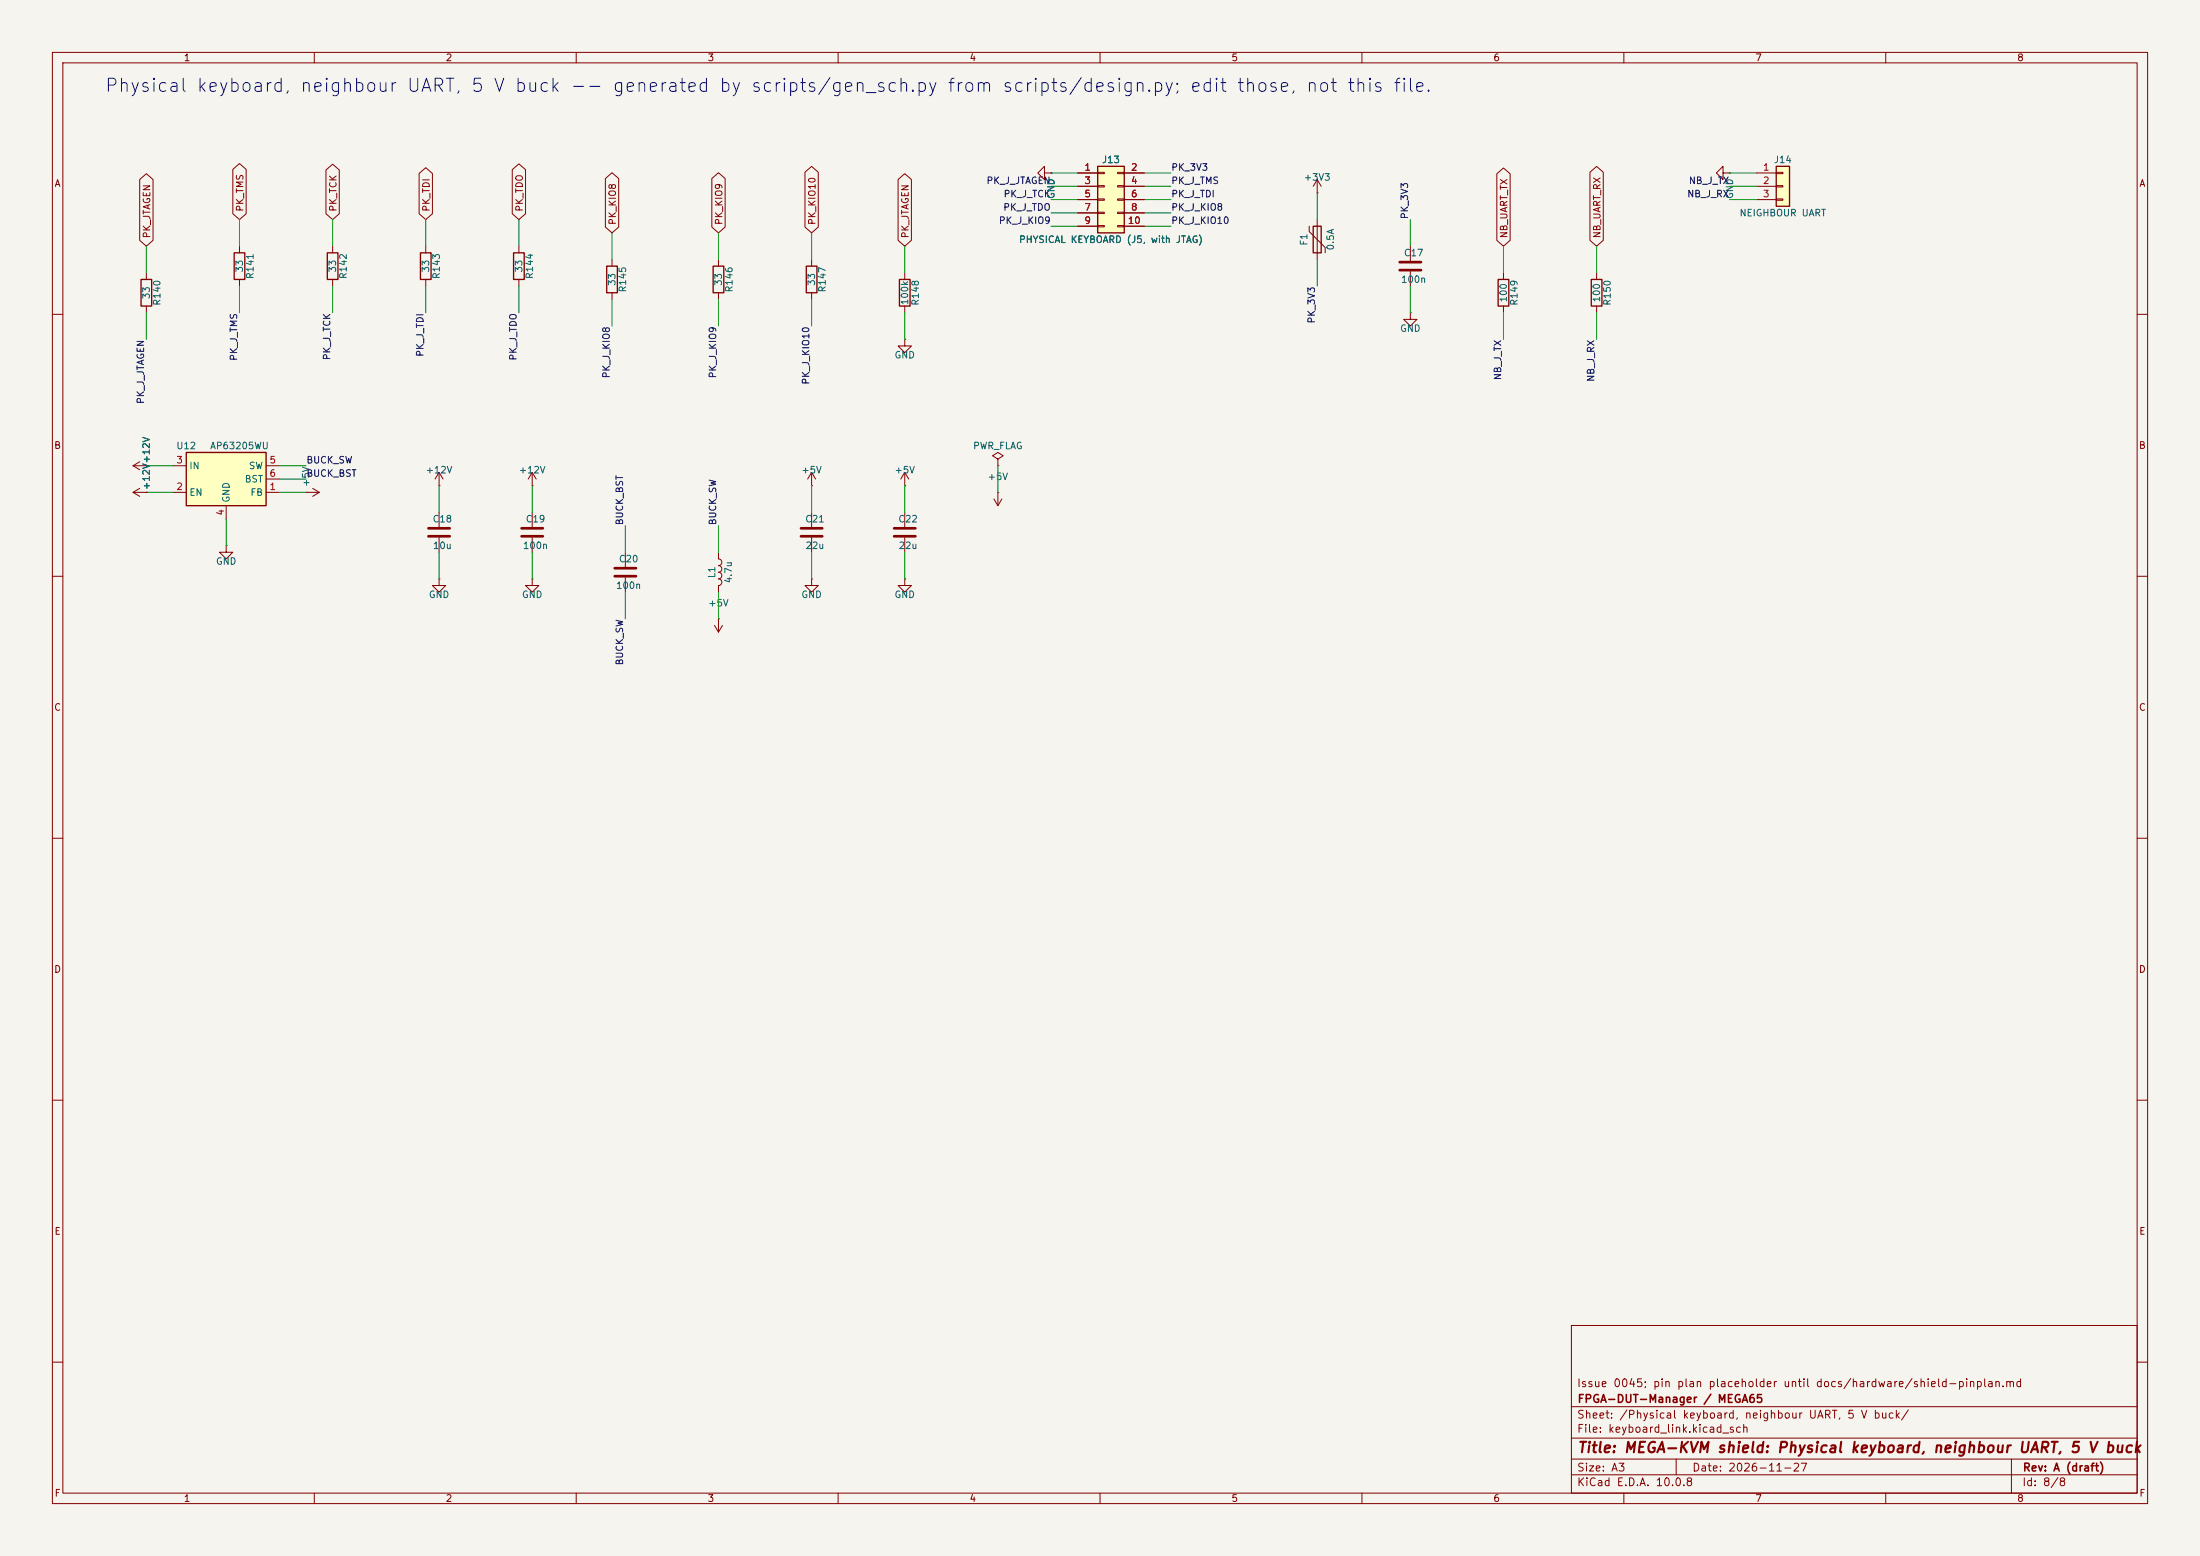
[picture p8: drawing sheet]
<svg xmlns="http://www.w3.org/2000/svg" width="420mm" height="297mm" viewBox="0 0 420 297" stroke-linecap="round" stroke-linejoin="round" font-family="sans-serif">
<path d="M0 0h420v297h-420z" fill="#f5f4ef" stroke="#f5f4ef" stroke-width=".19"/>
<g fill="none" stroke="#840000" stroke-width=".19">
<path d="M10 10h400v277h-400zM12 12h396v273h-396zM60 10v2M110 10v2M160 10v2M210 10v2M260 10v2M310 10v2M360 10v2M154.9 49.5v1.3M154.9 55.9v1.3M172.7 52.1v1.2"/>
<path d="M172.7 58.4v1.3M10 60h2M172.7 64.8v1.2h1.3l-1.3 1.3-1.3-1.3h1.3M172.7 64.8h.1M408 60h2M83.8 92.7h.1M83.8 90.2v2.5M83.8 97.8v2.8M83.8 90.2l-.7 1.2M83.8 90.2l.8 1.2M101.6 92.7h.1M101.6 90.2l-.8 1.2"/>
<path d="M101.6 90.2l.8 1.2M101.6 90.2v2.5M101.6 97.8v2.8M154.9 92.7h.1M154.9 90.2v2.5M154.9 97.8v2.8M154.9 90.2l-.7 1.2M154.9 90.2l.8 1.2M172.7 92.7h.1M172.7 90.2v2.5M172.7 97.8v2.8M172.7 90.2l-.7 1.2"/>
<path d="M172.7 90.2l.8 1.2M189.7 95.3l.8 1.2M190.5 87.6l1-.6-1-.6-1 .6 1 .6v1.3M190.5 88.9h.1M190.5 94h.1M190.5 94v2.5M191.3 95.3l-.8 1.2M10 110h2M43.2 104.1v1.3h1.2l-1.2 1.3-1.3-1.3h1.3M43.2 104.1h.1M83.8 110.5v1.3h1.3l-1.3 1.2-1.3-1.2h1.3M83.8 110.5h.1"/>
<path d="M83.8 102.6v2.8M101.6 110.5v1.3h1.3l-1.3 1.2-1.3-1.2h1.3M101.6 110.5h.1M101.6 102.6v2.8M119.4 105.4v2.8M119.4 110.2v2.8M137.2 105.4v1.3a.64 .64 0 0 1 .6 .6 .64 .64 0 0 1-.6 .7 .64 .64 0 0 1 .6 .6 .64 .64 0 0 1-.6 .6M137.2 109.2a.64 .64 0 0 1 .6 .7 .64 .64 0 0 1-.6 .6 .64 .64 0 0 1 .6 .6 .64 .64 0 0 1-.6 .7v1.2M154.9 110.5v1.3h1.3l-1.3 1.2-1.2-1.2h1.2M154.9 110.5h.1M154.9 102.6v2.8M172.7 110.5v1.3h1.3l-1.3 1.2-1.3-1.2h1.3"/>
<path d="M172.7 110.5h.1M172.7 102.6v2.8M408 110h2M10 160h2M408 160h2M10 210h2M408 210h2M300 253h108v32h-108zM10 260h2M300 278.5h108M300 274.5h108M300 268.5h108"/>
<path d="M320 278.5v3M384 278.5v6.5M408 260h2M60 285v2M110 285v2M160 285v2M210 285v2M260 285v2M300 281.5h108M310 285v2M360 285v2"/>
</g>
<path d="M81.8 100.8h4.1M81.8 102.4h4.1M99.6 100.8h4M99.6 102.4h4M117.3 108.5h4.1M117.3 110h4.1M152.9 100.8h4.1M152.9 102.4h4.1M170.7 100.8h4.1M170.7 102.4h4.1" fill="none" stroke="#840000" stroke-width=".51"/>
<path d="M153.9 50.8h2.1v5.1h-2.1zM171.7 53.3h2v5.1h-2z" fill="none" stroke="#840000" stroke-width=".25"/>
<path d="M35.6 86.4h15.2v10.1h-15.2z" fill="#ffffc2"/>
<path d="M98 48.3h2.1v5h-2.1zM35.6 86.4h15.2v10.1h-15.2z" fill="none" stroke="#840000" stroke-width=".25"/>
<g fill="none" stroke="#840000" stroke-width=".19">
<path d="M199.4 33v-1.2l-1.3 1.2 1.3 1.3v-1.3h1.3M200.7 33h.1M251.5 36.8h.1M251.5 34.3l-.8 1.3M251.5 34.3l.7 1.3M251.5 34.3v2.5M99.1 47v1.3M99.1 53.3v1.3M25.4 94h2.5M25.4 94l1.3 .7M26.7 93.2l-1.3 .8M27.9 94h.1"/>
<path d="M33 94h2.6M33 88.9h2.6M43.2 96.5v2.6M50.8 94h2.5M50.8 88.9h2.5M50.8 91.4h2.5"/>
</g>
<path d="M209.5 31.8h5.1v12.7h-5.1z" fill="#ffffc2"/>
<path d="M209.5 31.8h5.1v12.7h-5.1zM250.7 43.2h1.5v5.1h-1.5z" fill="none" stroke="#840000" stroke-width=".25"/>
<g fill="none" stroke="#840000" stroke-width=".19">
<path d="M205.7 33h3.8M205.7 35.6h3.8M205.7 38.1h3.8M209.5 32.9h1.3v.2h-1.3zM209.5 35.4h1.3v.3h-1.3zM209.5 38h1.3v.2h-1.3zM213.4 32.9h1.2v.2h-1.2zM213.4 35.4h1.2v.3h-1.2zM213.4 38h1.2v.2h-1.2zM214.6 33h3.8M214.6 35.6h3.8M214.6 38.1h3.8"/>
<path d="M205.7 40.6h3.8M205.7 43.2h3.8M209.5 40.5h1.3v.3h-1.3zM209.5 43.1h1.3v.2h-1.3zM213.4 40.5h1.2v.3h-1.2zM213.4 43.1h1.2v.2h-1.2zM214.6 40.6h3.8M214.6 43.2h3.8M249.9 43.2v1l3.1 3v1.1M251.5 41.9v7.6M269.2 47v2.8M269.2 51.8v2.8"/>
<path d="M25.4 88.9l1.3 .8M25.4 88.9h2.5M26.7 88.1l-1.3 .8M27.9 88.9h.1M58.4 94h.1M58.4 94h2.6M59.7 93.2l1.3 .8M61 94l-1.3 .7M136.4 119.4l.8 1.3M137.2 118.1h.1M137.2 118.1v2.6M137.9 119.4l-.7 1.3"/>
</g>
<path d="M267.2 50h4.1M267.2 51.6h4.1" fill="none" stroke="#840000" stroke-width=".51"/>
<path d="M339.1 31.8h2.5v7.6h-2.5z" fill="#ffffc2"/>
<path d="M339.1 31.8h2.5v7.6h-2.5zM26.9 53.3h2.1v5.1h-2.1zM44.7 48.3h2v5h-2zM62.5 48.3h2v5h-2zM80.3 48.3h2v5h-2zM115.8 50.8h2.1v5.1h-2.1zM136.1 50.8h2.1v5.1h-2.1zM286 53.3h2v5.1h-2zM303.8 53.3h2v5.1h-2z" fill="none" stroke="#840000" stroke-width=".25"/>
<g fill="none" stroke="#840000" stroke-width=".19">
<path d="M26.7 34.3l1.2-1.1 1.3 1.1v11.6l-1.3 1.1-1.2-1.1zM44.4 32.3l1.3-1.1 1.3 1.1v8.5l-1.3 1.1-1.3-1.1zM62.2 32.4l1.3-1.1 1.3 1.1v8.4l-1.3 1.1-1.3-1.1zM80 33.1l1.3-1.1 1.3 1.1v7.7l-1.3 1.1-1.3-1.1zM97.8 32.4l1.3-1.1 1.2 1.1v8.4l-1.2 1.1-1.3-1.1zM115.6 34.1l1.2-1.1 1.3 1.1v9.2l-1.3 1.2-1.2-1.2zM135.9 34.1l1.3-1.1 1.2 1.1v9.2l-1.2 1.2-1.3-1.2zM153.7 32.9l1.2-1.1 1.3 1.1v10.4l-1.3 1.2-1.2-1.2zM171.4 34.3l1.3-1.1 1.3 1.1v11.6l-1.3 1.1-1.3-1.1zM200.7 33h.1M205.7 33h3.8M205.7 35.6h3.8"/>
<path d="M205.7 38.1h3.8M214.6 33h3.8M214.6 35.6h3.8M214.6 38.1h3.8M285.7 33.2l1.3-1.1 1.3 1.1v12.7l-1.3 1.1-1.3-1.1zM303.5 32.9l1.3-1.1 1.3 1.1v13l-1.3 1.1-1.3-1.1zM328.9 33v-1.2l-1.2 1.2 1.2 1.3v-1.3h1.3M330.2 33h.1M335.3 33h3.8M335.3 35.6h3.8M335.3 38.1h3.8M339.1 32.9h1.3v.2h-1.3z"/>
<path d="M339.1 35.4h1.3v.3h-1.3zM339.1 38h1.3v.2h-1.3zM27.9 52.1v1.2M27.9 58.4v1.3M45.7 47v1.3M45.7 53.3v1.3M63.5 47v1.3M63.5 53.3v1.3M81.3 47v1.3M81.3 53.3v1.3M116.8 49.5v1.3M116.8 55.9v1.3"/>
<path d="M137.2 49.5v1.3M137.2 55.9v1.3M205.7 40.6h3.8M205.7 43.2h3.8M214.6 40.6h3.8M214.6 43.2h3.8M269.2 59.7v1.3h1.3l-1.3 1.2-1.2-1.2h1.2M269.2 59.7h.1M287 52.1v1.2M287 58.4v1.3M304.8 52.1v1.2M304.8 58.4v1.3"/>
<path d="M27.9 88.9h.1M27.9 94h.1"/>
</g>
<g fill="none" stroke="#009600" stroke-width=".19">
<path d="M200.7 38.1h5M200.7 35.6h5M200.7 33h5M218.4 38.1h5.1M218.4 35.6h5.1M218.4 33h5.1M251.5 36.8v5.1M330.2 38.1h5.1M330.2 35.6h5.1M330.2 33h5.1M27.9 47v5.1M27.9 59.7v5.1"/>
<path d="M45.7 41.9v5.1M45.7 54.6v5.1M63.5 41.9v5.1M63.5 54.6v5.1M81.3 41.9v5.1M81.3 54.6v5.1M99.1 41.9v5.1M99.1 54.6v5.1M116.8 44.5v5M116.8 57.2v5M137.2 44.5v5M137.2 57.2v5"/>
<path d="M154.9 44.5v5M154.9 57.2v5M172.7 47v5.1M172.7 59.7v5.1M200.7 40.6h5M200.7 43.2h5M218.4 40.6h5.1M218.4 43.2h5.1M251.5 49.5v5.1M269.2 41.9v5.1M269.2 54.6v5.1M287 47v5.1"/>
<path d="M287 59.7v5.1M304.8 47v5.1M304.8 59.7v5.1M27.9 94h5.1M27.9 88.9h5.1M43.2 99.1v5M53.3 94h5.1M53.3 91.4h5.1M53.3 88.9h5.1M83.8 92.7v5.1M101.6 92.7v5.1M154.9 92.7v5.1"/>
<path d="M172.7 92.7v5.1M190.5 88.9v5.1M83.8 105.4v5.1M101.6 105.4v5.1M119.4 100.3v5.1M119.4 113v5.1M137.2 100.3v5.1M137.2 113v5.1M154.9 105.4v5.1M172.7 105.4v5.1"/>
</g>
<text font-size="2.5" fill="#0000c2" x="19.9" y="18.2">Physical keyboard, neighbour UART, 5 V buck -- generated by scripts/gen_sch.py from scripts/design.py; edit those, not this file.</text>
<text font-size="2" fill="#840000" x="301" y="277.8">Title: MEGA-KVM shield: Physical keyboard, neighbour UART, 5 V buck</text>
<g font-size="1.5" fill="#840000">
<text x="300.9" y="265.1">Issue 0045; pin plan placeholder until docs/hardware/shield-pinplan.md</text>
<text x="301" y="268.1">FPGA-DUT-Manager / MEGA65</text>
<text x="300.9" y="273.8">File: keyboard_link.kicad_sch</text>
<text x="300.9" y="271.1">Sheet: /Physical keyboard, neighbour UART, 5 V buck/</text>
<text x="300.9" y="281.2">Size: A3</text>
<text x="322.9" y="281.2">Date: 2026-11-27</text>
<text x="386" y="281.2">Rev: A (draft)</text>
<text x="300.9" y="284">KiCad E.D.A. 10.0.8</text>
<text x="385.9" y="284">Id: 8/8</text>
</g>
<g font-size="1.3" fill="#840000">
<text x="35" y="12">1</text>
<text x="85" y="12">2</text>
<text x="135" y="12">3</text>
<text x="185" y="12">4</text>
<text x="235" y="12">5</text>
<text x="285" y="12">6</text>
<text x="335" y="12">7</text>
<text x="385" y="12">8</text>
<text x="10.3" y="36">A</text>
<text x="408.3" y="36">A</text>
<text x="46.8" y="40.5" transform="rotate(-90 46.8 40.5)">PK_TMS</text>
<text x="64.6" y="40.5" transform="rotate(-90 64.6 40.5)">PK_TCK</text>
<text x="82.3" y="40.5" transform="rotate(-90 82.3 40.5)">PK_TDI</text>
<text x="100.1" y="40.5" transform="rotate(-90 100.1 40.5)">PK_TDO</text>
<text x="29" y="45.6" transform="rotate(-90 29 45.6)">PK_JTAGEN</text>
<text x="117.9" y="43" transform="rotate(-90 117.9 43)">PK_KIO8</text>
<text x="138.2" y="43" transform="rotate(-90 138.2 43)">PK_KIO9</text>
<text x="156" y="43" transform="rotate(-90 156 43)">PK_KIO10</text>
<text x="173.8" y="45.6" transform="rotate(-90 173.8 45.6)">PK_JTAGEN</text>
<text x="288.1" y="45.6" transform="rotate(-90 288.1 45.6)">NB_UART_TX</text>
<text x="305.9" y="45.6" transform="rotate(-90 305.9 45.6)">NB_UART_RX</text>
<text x="10.2" y="86">B</text>
<text x="408.2" y="86">B</text>
<text x="10.2" y="136">C</text>
<text x="408.2" y="136">C</text>
<text x="10.2" y="186">D</text>
<text x="408.2" y="186">D</text>
<text x="10.3" y="236">E</text>
<text x="408.3" y="236">E</text>
<text x="10.3" y="286">F</text>
<text x="35" y="287">1</text>
<text x="85" y="287">2</text>
<text x="135" y="287">3</text>
<text x="185" y="287">4</text>
<text x="235" y="287">5</text>
<text x="285" y="287">6</text>
<text x="335" y="287">7</text>
<text x="385" y="287">8</text>
<text x="408.3" y="286">F</text>
</g>
<g font-size="1.3" fill="#0f0f0f">
<text x="188.2" y="35.4">PK_J_JTAGEN</text>
<text x="223.5" y="32.9">PK_3V3</text>
<text x="223.5" y="35.4">PK_J_TMS</text>
<text x="322.3" y="35.4">NB_J_TX</text>
<text x="191.4" y="40.5">PK_J_TDO</text>
<text x="191.5" y="38">PK_J_TCK</text>
<text x="223.5" y="38">PK_J_TDI</text>
<text x="223.5" y="40.5">PK_J_KIO8</text>
<text x="269.1" y="41.9" transform="rotate(-90 269.1 41.9)">PK_3V3</text>
<text x="322" y="38">NB_J_RX</text>
<text x="190.6" y="43.1">PK_J_KIO9</text>
<text x="223.5" y="43.1">PK_J_KIO10</text>
<text x="251.3" y="61.9" transform="rotate(-90 251.3 61.9)">PK_3V3</text>
<text x="45.6" y="69" transform="rotate(-90 45.6 69)">PK_J_TMS</text>
<text x="63.4" y="68.9" transform="rotate(-90 63.4 68.9)">PK_J_TCK</text>
<text x="81.2" y="68.2" transform="rotate(-90 81.2 68.2)">PK_J_TDI</text>
<text x="98.9" y="68.9" transform="rotate(-90 98.9 68.9)">PK_J_TDO</text>
<text x="27.8" y="77.2" transform="rotate(-90 27.8 77.2)">PK_J_JTAGEN</text>
<text x="116.7" y="72.3" transform="rotate(-90 116.7 72.3)">PK_J_KIO8</text>
<text x="137" y="72.3" transform="rotate(-90 137 72.3)">PK_J_KIO9</text>
<text x="154.8" y="73.5" transform="rotate(-90 154.8 73.5)">PK_J_KIO10</text>
<text x="286.9" y="72.7" transform="rotate(-90 286.9 72.7)">NB_J_TX</text>
<text x="304.7" y="73" transform="rotate(-90 304.7 73)">NB_J_RX</text>
<text x="58.4" y="88.8">BUCK_SW</text>
<text x="58.4" y="91.3">BUCK_BST</text>
<text x="119.3" y="100.4" transform="rotate(-90 119.3 100.4)">BUCK_BST</text>
<text x="137" y="100.4" transform="rotate(-90 137 100.4)">BUCK_SW</text>
<text x="119.3" y="127.1" transform="rotate(-90 119.3 127.1)">BUCK_SW</text>
</g>
<g font-size="1.3" fill="#a90000">
<text x="206.9" y="32.9">1</text>
<text x="206.9" y="35.4">3</text>
<text x="215.8" y="32.9">2</text>
<text x="215.8" y="35.4">4</text>
<text x="336.5" y="32.9">1</text>
<text x="336.5" y="35.4">2</text>
<text x="206.9" y="38">5</text>
<text x="206.9" y="40.5">7</text>
<text x="215.8" y="38">6</text>
<text x="215.8" y="40.5">8</text>
<text x="336.5" y="38">3</text>
<text x="206.9" y="43">9</text>
<text x="215.2" y="43">10</text>
<text x="33.6" y="88.8">3</text>
<text x="51.3" y="88.8">5</text>
<text x="33.6" y="93.8">2</text>
<text x="51.3" y="93.8">1</text>
<text x="51.3" y="91.3">6</text>
<text x="43" y="98.5" transform="rotate(-90 43 98.5)">4</text>
</g>
<g font-size="1.3" fill="#006464">
<text x="210.3" y="31.4">J13</text>
<text x="248.8" y="34.8">+3V3</text>
<text x="338.5" y="31.4">J14</text>
<text x="201.6" y="38.1" transform="rotate(-90 201.6 38.1)">GND</text>
<text x="331.2" y="38.1" transform="rotate(-90 331.2 38.1)">GND</text>
<text x="332" y="41.6">NEIGHBOUR UART</text>
<text x="194.4" y="46.7">PHYSICAL KEYBOARD (J5, with JTAG)</text>
<text x="249.9" y="47" transform="rotate(-90 249.9 47)">F1</text>
<text x="255" y="47.9" transform="rotate(-90 255 47.9)">0.5A</text>
<text x="46.7" y="52.1" transform="rotate(-90 46.7 52.1)">33</text>
<text x="48.7" y="53.4" transform="rotate(-90 48.7 53.4)">R141</text>
<text x="64.5" y="52.1" transform="rotate(-90 64.5 52.1)">33</text>
<text x="66.5" y="53.4" transform="rotate(-90 66.5 53.4)">R142</text>
<text x="82.2" y="52.1" transform="rotate(-90 82.2 52.1)">33</text>
<text x="84.3" y="53.4" transform="rotate(-90 84.3 53.4)">R143</text>
<text x="100" y="52.1" transform="rotate(-90 100 52.1)">33</text>
<text x="102.1" y="53.4" transform="rotate(-90 102.1 53.4)">R144</text>
<text x="267.9" y="49.2">C17</text>
<text x="28.9" y="57.2" transform="rotate(-90 28.9 57.2)">33</text>
<text x="30.9" y="58.5" transform="rotate(-90 30.9 58.5)">R140</text>
<text x="117.8" y="54.7" transform="rotate(-90 117.8 54.7)">33</text>
<text x="119.8" y="55.9" transform="rotate(-90 119.8 55.9)">R145</text>
<text x="138.1" y="54.7" transform="rotate(-90 138.1 54.7)">33</text>
<text x="140.2" y="55.9" transform="rotate(-90 140.2 55.9)">R146</text>
<text x="155.9" y="54.7" transform="rotate(-90 155.9 54.7)">33</text>
<text x="157.9" y="55.9" transform="rotate(-90 157.9 55.9)">R147</text>
<text x="173.7" y="58.3" transform="rotate(-90 173.7 58.3)">100k</text>
<text x="175.7" y="58.5" transform="rotate(-90 175.7 58.5)">R148</text>
<text x="267.4" y="54.3">100n</text>
<text x="288" y="57.8" transform="rotate(-90 288 57.8)">100</text>
<text x="290" y="58.5" transform="rotate(-90 290 58.5)">R149</text>
<text x="305.8" y="57.8" transform="rotate(-90 305.8 57.8)">100</text>
<text x="307.8" y="58.5" transform="rotate(-90 307.8 58.5)">R150</text>
<text x="267.2" y="63.7">GND</text>
<text x="170.7" y="68.7">GND</text>
<text x="28.9" y="88.6" transform="rotate(-90 28.9 88.6)">+12V</text>
<text x="33.6" y="86.1">U12</text>
<text x="36" y="89.9">IN</text>
<text x="40" y="86.1">AP63205WU</text>
<text x="47.4" y="89.9">SW</text>
<text x="185.7" y="86.1">PWR_FLAG</text>
<text x="28.9" y="93.6" transform="rotate(-90 28.9 93.6)">+12V+12V</text>
<text x="36" y="94.9">EN</text>
<text x="46.6" y="92.4">BST</text>
<text x="47.7" y="94.9">FB</text>
<text x="59.4" y="93" transform="rotate(-90 59.4 93)">+5V</text>
<text x="81.2" y="90.7">+12V</text>
<text x="98.9" y="90.7">+12V</text>
<text x="152.9" y="90.7">+5V</text>
<text x="170.7" y="90.7">+5V</text>
<text x="188.4" y="91.9">+5V</text>
<text x="44.1" y="96" transform="rotate(-90 44.1 96)">GND</text>
<text x="82.5" y="100">C18</text>
<text x="100.3" y="100">C19</text>
<text x="153.6" y="100">C21</text>
<text x="171.4" y="100">C22</text>
<text x="82.5" y="105.1">10u</text>
<text x="99.7" y="105.1">100n</text>
<text x="118" y="107.6">C20</text>
<text x="153.7" y="105.1">22u</text>
<text x="171.4" y="105.1">22u</text>
<text x="41.1" y="108.1">GND</text>
<text x="117.5" y="112.7">100n</text>
<text x="136.9" y="110.5" transform="rotate(-90 136.9 110.5)">L1</text>
<text x="140" y="111.4" transform="rotate(-90 140 111.4)">4.7u</text>
<text x="81.8" y="114.5">GND</text>
<text x="99.5" y="114.5">GND</text>
<text x="135.1" y="116.1">+5V</text>
<text x="152.9" y="114.5">GND</text>
<text x="170.7" y="114.5">GND</text>
</g>
</svg>
